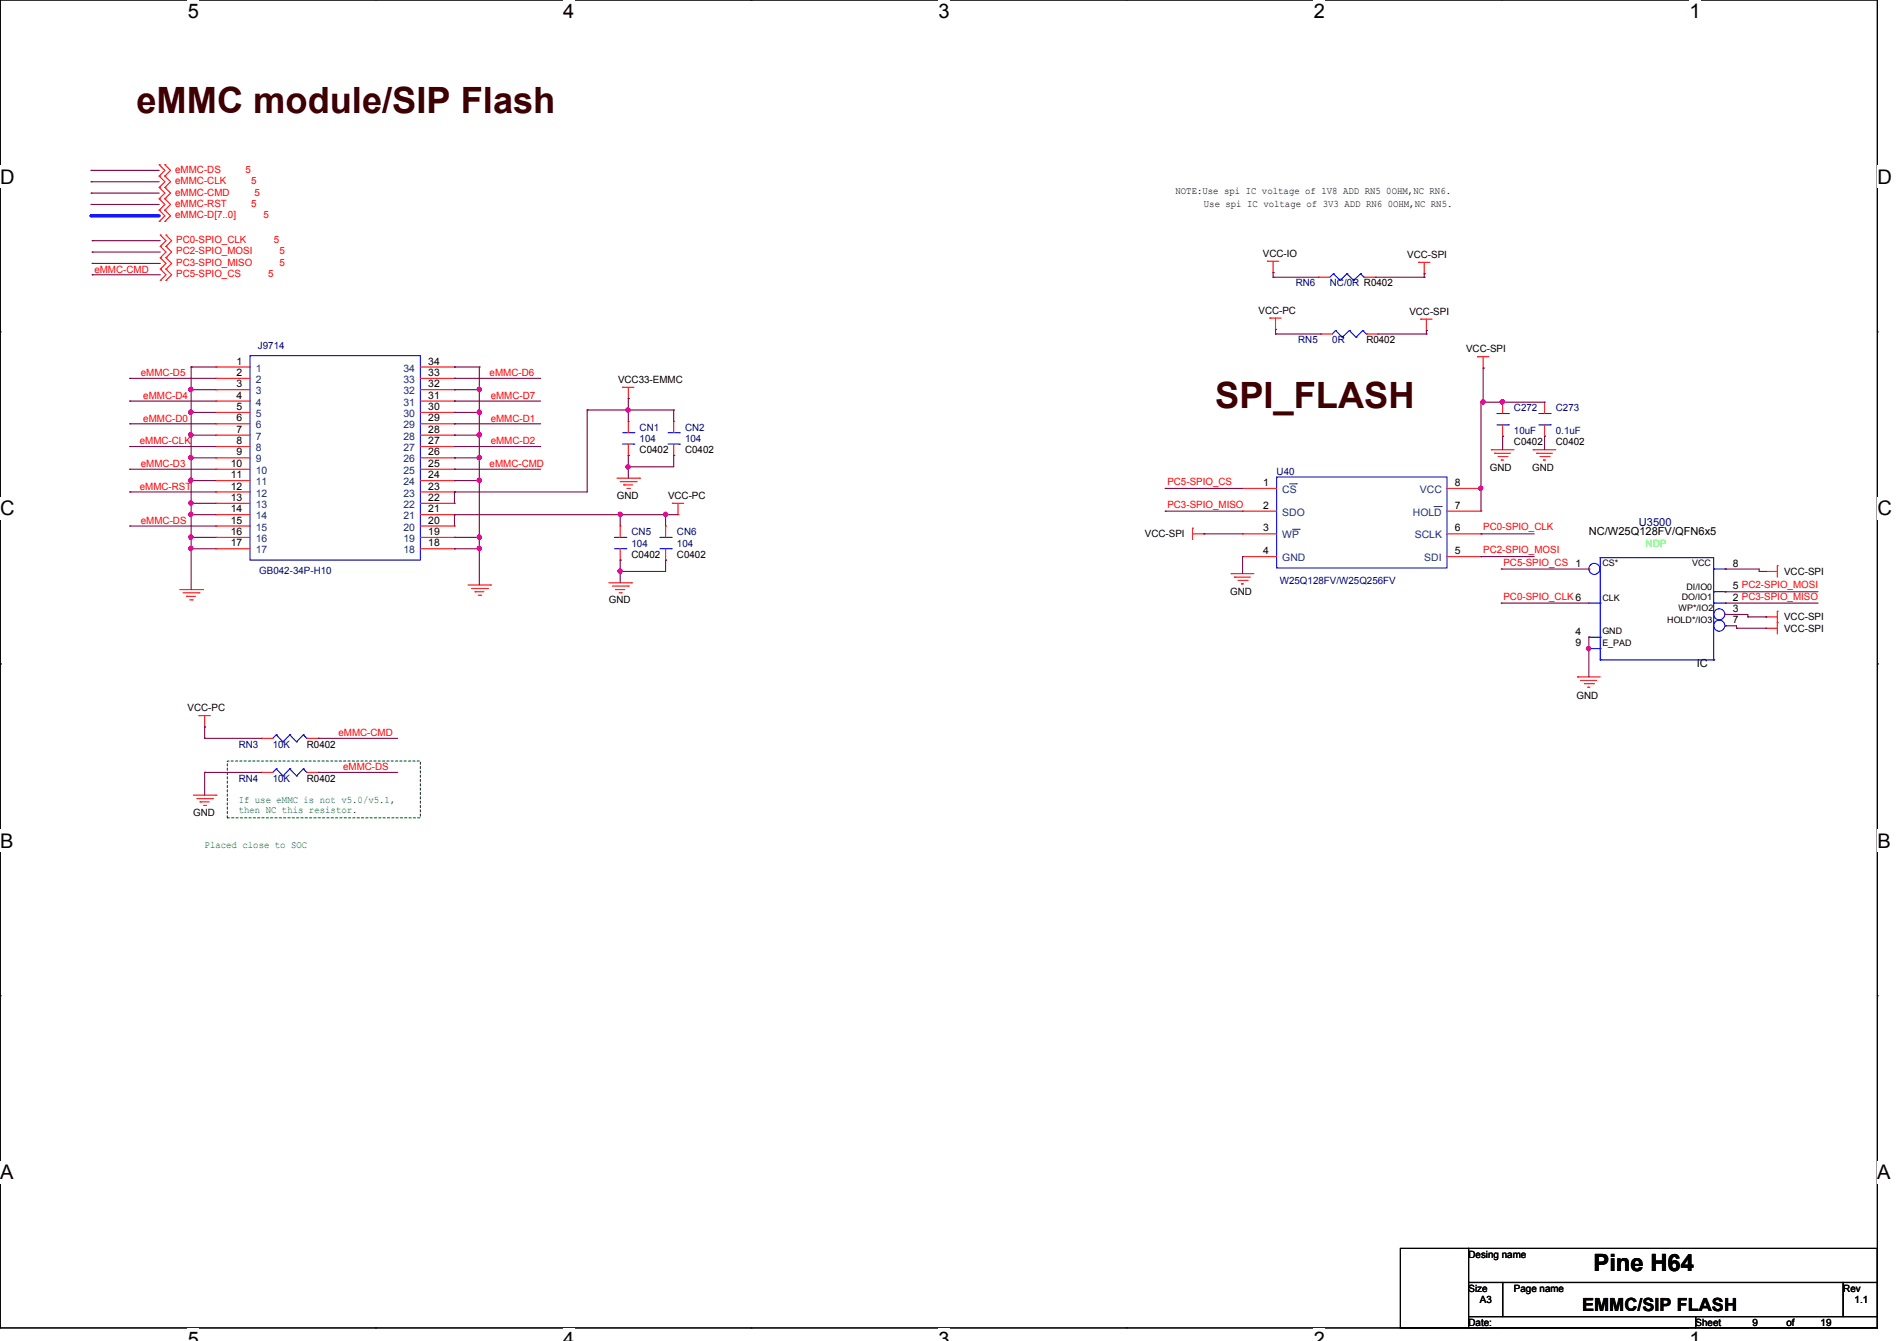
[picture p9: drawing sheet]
<svg xmlns="http://www.w3.org/2000/svg" width="297mm" height="210mm" viewBox="0 0 297 210" stroke-linecap="round" stroke-linejoin="round" font-family="sans-serif">
<path d="M0 0h294v207.9h-294z" fill="none" stroke="#000" stroke-width=".17"/>
<g fill="#fff">
<path d="M29.4 0h1.8v3.5h-1.8z"/>
<path d="M29.4 207.9h1.8v2.1h-1.8z"/>
</g>
<path d="M58.8 0h.1M58.8 207.9h.1" fill="none" stroke="#000" stroke-width=".17"/>
<g fill="#fff">
<path d="M88.2 0h1.7v3.5h-1.7z"/>
<path d="M88.2 207.9h1.7v2.1h-1.7z"/>
</g>
<path d="M117.6 0h.1M117.6 207.9h.1" fill="none" stroke="#000" stroke-width=".17"/>
<g fill="#fff">
<path d="M147 0h1.7v3.5h-1.7z"/>
<path d="M147 207.9h1.7v2.1h-1.7z"/>
</g>
<path d="M176.4 0h.1M176.4 207.9h.1" fill="none" stroke="#000" stroke-width=".17"/>
<g fill="#fff">
<path d="M205.7 0h1.8v3.5h-1.8z"/>
<path d="M205.7 207.9h1.8v2.1h-1.8z"/>
</g>
<path d="M235.2 0h.1M235.2 207.9h.1" fill="none" stroke="#000" stroke-width=".17"/>
<g fill="#fff">
<path d="M264.5 0h1.8v3.5h-1.8z"/>
<path d="M264.5 207.9h1.8v2.1h-1.8z"/>
<path d="M0 26h2.3v3.4h-2.3z"/>
<path d="M294 26h2.2v3.4h-2.2z"/>
<path d="M0 77.9h2.3v3.5h-2.3z"/>
<path d="M294 77.9h2.2v3.5h-2.2z"/>
</g>
<path d="M0 51.9h.1M294 51.9h.1" fill="none" stroke="#000" stroke-width=".17"/>
<g fill="#fff">
<path d="M0 129.9h2.1v3.4h-2.1z"/>
<path d="M294 129.9h2v3.4h-2z"/>
</g>
<path d="M0 103.9h.1M294 103.9h.1" fill="none" stroke="#000" stroke-width=".17"/>
<path d="M0 103.9h.1M294 103.9h.1" fill="none" stroke="#000" stroke-width=".16"/>
<g fill="#fff">
<path d="M0 181.8h2.1v3.5h-2.1z"/>
<path d="M294 181.8h2v3.5h-2z"/>
</g>
<path d="M0 155.9h.1M294 155.9h.1M219.3 195.4h10.7v12.5h-10.7zM230 195.4h64v5.3h-64zM230 200.7h5.3v5.4h-5.3zM230 206.1h35.5v1.8h-35.5zM235.3 200.7h53.3v5.4h-53.3zM265.5 206.1h28.5v1.8h-28.5zM288.6 200.7h5.4v5.4h-5.4z" fill="none" stroke="#000" stroke-width=".17"/>
<path d="M35.6 119.1h30.2v8.9h-30.2z" fill="none" stroke="#007f00" stroke-width=".17" stroke-dasharray=".3 .3"/>
<g fill="none" stroke="#f00" stroke-width=".17">
<path d="M24.9 25.8h.1M24.9 27.6h.1M24.9 29.3h.1M24.9 31.1h.1M24.9 32.9h.1M24.9 34.7h.1M24.9 25.8l.9 .9-.9 .9M24.9 27.6l.9 .8-.9 .9M24.9 29.3l.9 .9-.9 .9M24.9 31.1l.9 .9-.9 .9M24.9 32.9l.9 .9-.9 .9M25.1 36.8h.1"/>
<path d="M25.1 38.6h.1M25.1 36.8l.9 .9-.9 .9M25.1 38.6l.9 .9-.9 .8M25.8 25.8h.1M25.8 27.6h.1M25.8 29.3h.1M25.8 31.1h.1M25.8 32.9h.1M25.8 34.7h.1M25.8 25.8l.9 .9-.9 .9M25.8 27.6l.9 .8-.9 .9M25.8 29.3l.9 .9-.9 .9"/>
<path d="M25.8 31.1l.9 .9-.9 .9M25.8 32.9l.9 .9-.9 .9M26 36.8h.1M26 38.6h.1M26 36.8l.9 .9-.9 .9M26 38.6l.9 .9-.9 .8M25.1 40.3h.1M25.1 42.1h.1M25.1 43.9h.1M25.1 40.3l.9 .9-.9 .9M25.1 42.1l.9 .9-.9 .9M26 40.3h.1"/>
<path d="M26 42.1h.1M26 43.9h.1M26 40.3l.9 .9-.9 .9M26 42.1l.9 .9-.9 .9M33.8 57.4h.1M33.8 59.2h.1M33.8 57.4h5.4M33.8 59.2h5.4M65.8 57.4h5.4M65.8 59.2h5.4M71.2 59.2h.1M71.2 57.4h.1"/>
<path d="M198.5 40.9h.1M198.5 40.9h1.7M198.8 49.8h.1M198.8 49.8h1.8M199.3 42.7h.1M199.3 40.9v1.8M199.7 51.6h.1M199.7 49.8v1.8M206.5 43.4h.1M206.5 43.4h1.7M206.8 52.3h.1M206.8 52.3h1.8"/>
<path d="M213.6 43.4h1.7M213.9 52.3h1.8M215.3 43.4h.1M215.7 52.3h.1M222.1 41.1h.1M222.1 41.1h1.8M222.5 50h.1M222.5 50h1.7M223 42.8h.1M223 41.1v1.7M223.3 51.7h.1M223.3 50v1.7"/>
<path d="M231.3 55.8h.1M231.3 55.8h1.8M232.2 57.6h.1M232.2 55.8v1.8M33.8 61h.1M33.8 62.8h.1M33.8 64.6h.1M33.8 66.3h.1M33.8 68.1h.1M33.8 69.9h.1M33.8 71.7h.1M33.8 73.4h.1"/>
<path d="M33.8 75.2h.1M33.8 77h.1M33.8 78.8h.1M33.8 78.8h5.4M33.8 61h5.4M33.8 62.8h5.4M33.8 64.6h5.4M33.8 66.3h5.4M33.8 68.1h5.4M33.8 69.9h5.4M33.8 71.7h5.4M33.8 73.4h5.4"/>
<path d="M33.8 75.2h5.4M33.8 77h5.4M65.8 78.8h5.4M65.8 61h5.4M65.8 62.8h5.4M65.8 64.6h5.4M65.8 66.3h5.4M65.8 68.1h5.4M65.8 69.9h5.4M65.8 71.7h5.4M65.8 73.4h5.4M65.8 75.2h5.4"/>
<path d="M65.8 77h5.4M71.2 78.8h.1M71.2 77h.1M71.2 75.2h.1M71.2 73.4h.1M71.2 71.7h.1M71.2 69.9h.1M71.2 68.1h.1M71.2 66.3h.1M71.2 64.6h.1M71.2 62.8h.1M71.2 61h.1"/>
<path d="M96.6 74.8h3.6M97.1 75.4h2.5M97.5 60.6h.1M97.5 60.6h1.8M97.7 75.9h.1M97.7 75.9h1.4M98.2 76.5h.3M98.4 62.4h.1M98.4 71.3h.1M98.4 66h.1M98.4 60.6v1.8M98.4 66v1.7"/>
<path d="M98.4 69.5v1.8M98.5 76.5h.1M99.6 75.4h.1M100.2 74.8h.1M105.3 78.8h.1M105.3 78.8h1.8M105.5 71.3h.1M105.5 66h.1M105.5 66v1.7M105.5 69.5v1.8M106.2 78.8v1.8M194.6 76.5h.1"/>
<path d="M194.6 76.5h5.3M226.6 76.5h5.3M231.9 76.5h.1M233.5 70.4h.1M233.5 70.4h3.6M234 71h.1M234 71h2.5M234.6 71.5h1.4M235.1 72h.1M235.1 72h.4M235.3 68.3h.1M235.3 62.9h.1"/>
<path d="M235.3 62.9v1.8M235.3 66.5v1.8M236 71.5h.1M240.1 70.4h.1M240.1 70.4h3.5M240.6 71h.1M240.6 71h2.5M241.1 71.5h1.5M241.7 72h.1M241.7 72h.3M241.8 68.3h.1M241.8 62.9h.1"/>
<path d="M241.8 62.9v1.8M241.8 66.5v1.8M242.6 71.5h.1M28.1 92.3h3.6M28.7 92.8h2.5M29.2 93.3h.1M29.2 93.3h1.4M29.7 93.9h.4M30.1 93.9h.1M31.2 92.8h.1M31.7 92.3h.1M33.8 80.6h.1"/>
<path d="M33.8 82.3h.1M33.8 84.1h.1M33.8 85.9h.1M33.8 80.6h5.4M33.8 82.3h5.4M33.8 84.1h5.4M33.8 85.9h5.4M65.8 80.6h5.4M65.8 82.3h5.4M65.8 84.1h5.4M65.8 85.9h5.4M71.2 85.9h.1"/>
<path d="M71.2 84.1h.1M71.2 82.3h.1M71.2 80.6h.1M73.3 91.6h3.5M73.8 92.1h2.5M74.4 92.6h.1M74.4 92.6h1.4M74.9 93.2h.4M75.3 93.2h.1M76.3 92.1h.1M76.8 91.6h.1M95.3 91.2h3.6"/>
<path d="M95.9 91.7h2.5M96.4 92.3h.1M96.4 92.3h1.4M96.9 92.8h.4M97.1 87.7h.1M97.1 82.3h.1M97.1 82.3v1.8M97.1 85.9v1.8M97.3 92.8h.1M98.4 91.7h.1M98.9 91.2h.1M104.2 87.7h.1"/>
<path d="M104.2 82.3h.1M104.2 82.3v1.8M104.2 85.9v1.8M106.2 80.6h.1M186.7 82.7h.1M186.7 83.6h1.8M186.7 82.7v1.8M188.5 83.6h.1M192.8 89.8h.1M192.8 89.8h3.5M193.3 90.3h.1M193.3 90.3h2.5"/>
<path d="M193.8 90.8h1.5M194.4 91.4h.1M194.4 91.4h.3M194.6 80h.1M194.6 83.6h.1M194.6 87.1h.1M194.6 83.6h5.3M194.6 80h5.3M194.6 87.1h5.3M195.3 90.8h.1M226.6 83.6h5.3M226.6 80h5.3"/>
<path d="M226.6 87.1h5.3M231.9 87.1h.1M231.9 83.6h.1M231.9 80h.1M248.8 89.1h.1M248.8 99.7h.1M248.8 94.4h.1M270.1 94.4h.1M270.1 96.2h.1M270.1 92.6h.1M270.1 98h.1M270.1 89.1h.1"/>
<path d="M276.5 96.6h.1M276.5 98.3h.1M276.5 89.5h.1M276.5 96.6h1.8M276.5 98.3h1.8M276.5 89.5h1.8M278.3 95.7h.1M278.3 97.5h.1M278.3 88.6h.1M278.3 88.6v1.7M278.3 95.7v3.5M31.2 112h.1"/>
<path d="M31.2 112h1.7M32 113.8h.1M32 112v1.8M40.9 115.6h.1M40.9 115.6h1.8M48 115.6h1.8M49.8 115.6h.1M247 106h.1M247 106h3.6M247.5 106.5h.1M247.5 106.5h2.5M248.1 107h1.4"/>
<path d="M248.6 107.6h.1M248.6 107.6h.4M248.8 101.5h.1M249.5 107h.1M30.3 124.5h3.5M30.8 125h2.5M31.3 125.5h.1M31.3 125.5h1.5M31.9 126.1h.3M32.2 126.1h.1M33.3 125h.1M33.8 124.5h.1"/>
<path d="M40.9 120.9h.1M40.9 120.9h1.8M48 120.9h1.8M49.8 120.9h.1"/>
</g>
<g fill="none" stroke="#00f" stroke-width=".17">
<path d="M39.2 55.7h26.6v32h-26.6zM208.8 42.8h.1M208.8 42.8l-.6 .6M208.8 42.8l1 1.1M209.1 51.7h.1M209.1 51.7l-.5 .6M209.1 51.7l1.1 1.1M209.8 43.9h.1M210.2 52.8h.1M210.9 42.8h.1M210.9 42.8l-1.1 1.1M210.9 42.8l1.1 1.1"/>
<path d="M211.3 51.7h.1M211.3 51.7l-1.1 1.1M211.3 51.7l1 1.1M212 43.9h.1M212.3 52.8h.1M213.1 42.8h.1M213.1 42.8l-1.1 1.1M213.1 42.8l.5 .6M213.4 51.7h.1M213.4 51.7l-1.1 1.1M213.4 51.7l.5 .6M213.6 43.4h.1"/>
<path d="M213.9 52.3h.1M97.5 69.5h1.8M97.5 67.7h1.8M99.3 69.5h.1M99.3 67.7h.1M104.6 69.5h1.8M104.6 67.7h1.8M106.4 69.5h.1M106.4 67.7h.1M199.9 74.7h26.7v14.2h-26.7zM234.4 66.5h1.8M234.4 64.7h1.8"/>
<path d="M236.2 66.5h.1M236.2 64.7h.1M241 66.5h1.7M241 64.7h1.7M242.7 66.5h.1M242.7 64.7h.1M96.2 85.9h1.8M96.2 84.1h1.8M98 85.9h.1M98 84.1h.1M103.3 85.9h1.8M103.3 84.1h1.8"/>
<path d="M105.1 85.9h.1M105.1 84.1h.1M248.8 99.7h1.8M248.8 94.4h1.8M250.6 99.7h.1M250.6 94.4h.1M250.6 87.3h.1M250.6 87.3v16M250.6 87.3h17.7v16M268.3 89.1h.1M268.3 92.6h.1M268.3 94.4h.1"/>
<path d="M268.3 94.4h1.8M268.3 89.1h1.8M268.3 92.6h1.8M43.3 115h.1M43.3 115l-.6 .6M43.3 115l1 1.1M44.3 116.1h.1M45.4 115h.1M45.4 115l-1.1 1.1M45.4 115l1 1.1M46.4 116.1h.1M47.5 115h.1"/>
<path d="M47.5 115l-1.1 1.1M47.5 115l.5 .6M48 115.6h.1M248.8 101.5h1.8M250.6 101.5h.1M250.6 103.3h.1M250.6 103.3h17.7M268.3 103.3h.1M43.3 120.4h.1M43.3 120.4l-.6 .5M43.3 120.4l1 1.1M44.3 121.5h.1"/>
<path d="M45.4 120.4h.1M45.4 120.4l-1.1 1.1M45.4 120.4l1 1.1M46.4 121.5h.1M47.5 120.4h.1M47.5 120.4l-1.1 1.1M47.5 120.4l.5 .5M48 120.9h.1"/>
<circle cx="249.7" cy="89" r=".87"/>
<circle cx="269.2" cy="97.9" r=".87"/>
<circle cx="269.2" cy="96.2" r=".87"/>
</g>
<path d="M201.9 75.7h1.1M203 75.7h.1M224.5 79.3h1.2M225.7 79.3h.1M202.4 82.8h1.1M203.5 82.8h.1" fill="none" stroke="#003f7f" stroke-width=".16"/>
<path d="M32 113.8h.1M32 115.6h.1M32 113.8v1.8M32 115.6h8.9M49.8 115.6h.1M49.8 115.6h12.5M32 120.9h.1M32 120.9h8.9M32 120.9v3.6M49.8 120.9h.1M49.8 120.9h12.5" fill="none" stroke="#7f003f" stroke-width=".17"/>
<path d="M14.3 33.8h10.6" fill="none" stroke="#00f" stroke-width=".51"/>
<circle cx="14.3" cy="33.8" r=".25" fill="#00f"/>
<g fill="none" stroke="#7f003f" stroke-width=".17">
<path d="M14.3 32h.1M14.3 30.2h.1M14.3 28.4h.1M14.3 26.7h.1M14.3 32h10.6M14.3 30.2h10.6M14.3 28.4h10.6M14.3 26.7h10.6M29.9 57.4h.1M29.9 57.4h3.9M29.9 57.4v3.6M71.2 57.4h.1"/>
<path d="M71.2 57.4h3.9M75.1 57.4h.1M75.1 57.4v3.6M29.9 84.1h.1M29.9 84.1v1.8M29.9 84.1h3.9M71.2 84.1h.1M71.2 84.1h3.9"/>
</g>
<circle cx="75" cy="84.1" r=".34" fill="#f0f"/>
<circle cx="75" cy="84.1" r=".34" fill="none" stroke="#f0f" stroke-width=".17"/>
<path d="M29.9 85.9h.1M29.9 85.9h3.9M29.9 85.9v6.4M75.1 84.1h.1M75.1 84.1v1.8" fill="none" stroke="#7f003f" stroke-width=".17"/>
<circle cx="29.9" cy="85.8" r=".34" fill="#f0f"/>
<circle cx="29.9" cy="85.8" r=".34" fill="none" stroke="#f0f" stroke-width=".17"/>
<path d="M29.9 80.6h.1M29.9 80.6h3.9M29.9 80.6v3.5" fill="none" stroke="#7f003f" stroke-width=".17"/>
<circle cx="29.9" cy="84.1" r=".34" fill="#f0f"/>
<circle cx="29.9" cy="84.1" r=".34" fill="none" stroke="#f0f" stroke-width=".17"/>
<circle cx="29.9" cy="80.5" r=".34" fill="#f0f"/>
<circle cx="29.9" cy="80.5" r=".34" fill="none" stroke="#f0f" stroke-width=".17"/>
<path d="M29.9 78.8h.1M29.9 78.8h3.9M29.9 78.8v1.8M71.2 85.9h.1M71.2 85.9h3.9" fill="none" stroke="#7f003f" stroke-width=".17"/>
<circle cx="75" cy="85.8" r=".34" fill="#f0f"/>
<circle cx="75" cy="85.8" r=".34" fill="none" stroke="#f0f" stroke-width=".17"/>
<path d="M29.9 61h.1M29.9 61h3.9M29.9 61v3.6M75.1 85.9h.1M75.1 85.9v5.7" fill="none" stroke="#7f003f" stroke-width=".17"/>
<circle cx="29.9" cy="61" r=".34" fill="#f0f"/>
<circle cx="29.9" cy="61" r=".34" fill="none" stroke="#f0f" stroke-width=".17"/>
<path d="M29.9 64.6h.1M29.9 64.6h3.9M29.9 64.6v3.5" fill="none" stroke="#7f003f" stroke-width=".17"/>
<circle cx="29.9" cy="68.1" r=".34" fill="#f0f"/>
<circle cx="29.9" cy="68.1" r=".34" fill="none" stroke="#f0f" stroke-width=".17"/>
<circle cx="29.9" cy="64.5" r=".34" fill="#f0f"/>
<circle cx="29.9" cy="64.5" r=".34" fill="none" stroke="#f0f" stroke-width=".17"/>
<path d="M29.9 68.1h.1M29.9 71.7h.1M29.9 68.1h3.9M29.9 68.1v7.1M29.9 71.7h3.9" fill="none" stroke="#7f003f" stroke-width=".17"/>
<circle cx="29.9" cy="71.6" r=".34" fill="#f0f"/>
<circle cx="29.9" cy="71.6" r=".34" fill="none" stroke="#f0f" stroke-width=".17"/>
<path d="M29.9 75.2h.1M29.9 75.2h3.9M29.9 75.2v3.6" fill="none" stroke="#7f003f" stroke-width=".17"/>
<circle cx="29.9" cy="78.7" r=".34" fill="#f0f"/>
<circle cx="29.9" cy="78.7" r=".34" fill="none" stroke="#f0f" stroke-width=".17"/>
<circle cx="29.9" cy="75.2" r=".34" fill="#f0f"/>
<circle cx="29.9" cy="75.2" r=".34" fill="none" stroke="#f0f" stroke-width=".17"/>
<path d="M71.2 75.2h.1M71.2 75.2h3.9" fill="none" stroke="#7f003f" stroke-width=".17"/>
<circle cx="75" cy="75.2" r=".34" fill="#f0f"/>
<circle cx="75" cy="75.2" r=".34" fill="none" stroke="#f0f" stroke-width=".17"/>
<path d="M71.2 71.7h.1M71.2 71.7h3.9M75.1 75.2h.1M75.1 75.2v8.9" fill="none" stroke="#7f003f" stroke-width=".17"/>
<circle cx="75" cy="71.6" r=".34" fill="#f0f"/>
<circle cx="75" cy="71.6" r=".34" fill="none" stroke="#f0f" stroke-width=".17"/>
<path d="M71.2 68.1h.1M71.2 68.1h3.9M75.1 71.7h.1M75.1 71.7v3.5" fill="none" stroke="#7f003f" stroke-width=".17"/>
<circle cx="75" cy="68.1" r=".34" fill="#f0f"/>
<circle cx="75" cy="68.1" r=".34" fill="none" stroke="#f0f" stroke-width=".17"/>
<path d="M71.2 64.6h.1M71.2 64.6h3.9M75.1 68.1h.1M75.1 68.1v3.6" fill="none" stroke="#7f003f" stroke-width=".17"/>
<circle cx="75" cy="64.5" r=".34" fill="#f0f"/>
<circle cx="75" cy="64.5" r=".34" fill="none" stroke="#f0f" stroke-width=".17"/>
<path d="M71.2 61h.1M71.2 61h3.9M75.1 64.6h.1M75.1 64.6v3.5" fill="none" stroke="#7f003f" stroke-width=".17"/>
<circle cx="75" cy="61" r=".34" fill="#f0f"/>
<circle cx="75" cy="61" r=".34" fill="none" stroke="#f0f" stroke-width=".17"/>
<path d="M71.2 77h.1M71.2 77h20.7M71.2 77v1.8M75.1 61h.1M75.1 61v3.6M71.2 80.6h.1M71.2 80.6v1.7M71.2 80.6h25.9" fill="none" stroke="#7f003f" stroke-width=".17"/>
<circle cx="97.1" cy="80.5" r=".34" fill="#f0f"/>
<circle cx="97.1" cy="80.5" r=".34" fill="none" stroke="#f0f" stroke-width=".17"/>
<g fill="none" stroke="#7f003f" stroke-width=".17">
<path d="M20.3 59.2h.1M20.3 59.2h13.5M71.2 59.2h.1M71.2 59.2h13.5M20.3 62.8h.1M20.3 66.3h.1M20.3 69.9h.1M20.3 73.4h.1M20.3 77h.1M20.3 62.8h13.5M20.3 66.3h13.5M20.3 69.9h13.5"/>
<path d="M20.3 73.4h13.5M20.3 77h13.5M71.2 62.8h.1M71.2 66.3h.1M71.2 69.9h.1M71.2 73.4h.1M71.2 62.8h13.5M71.2 66.3h13.5M71.2 69.9h13.5M71.2 73.4h13.5M20.3 82.3h.1M20.3 82.3h13.5"/>
<path d="M97.1 80.6h.1M97.1 87.7h.1M97.1 89.5h.1M97.1 80.6v1.7M97.1 87.7v3.5M97.1 89.5h7.1"/>
</g>
<circle cx="97.1" cy="89.4" r=".34" fill="#f0f"/>
<circle cx="97.1" cy="89.4" r=".34" fill="none" stroke="#f0f" stroke-width=".17"/>
<path d="M104.2 80.6h.1M104.2 80.6v1.7" fill="none" stroke="#7f003f" stroke-width=".17"/>
<circle cx="104.2" cy="80.5" r=".34" fill="#f0f"/>
<circle cx="104.2" cy="80.5" r=".34" fill="none" stroke="#f0f" stroke-width=".17"/>
<path d="M98.4 64.2h.1M98.4 64.2v1.8M97.1 80.6h.1M97.1 80.6h9.1M104.2 87.7h.1M104.2 80.6h.1M104.2 87.7v1.8" fill="none" stroke="#7f003f" stroke-width=".17"/>
<circle cx="98.3" cy="64.2" r=".34" fill="#f0f"/>
<circle cx="98.3" cy="64.2" r=".34" fill="none" stroke="#f0f" stroke-width=".17"/>
<path d="M98.4 64.2h.1M98.4 71.3h.1M98.4 64.2h7.1M98.4 71.3v1.8M105.5 64.2h.1M105.5 64.2v1.8" fill="none" stroke="#7f003f" stroke-width=".17"/>
<circle cx="98.3" cy="73.1" r=".34" fill="#f0f"/>
<circle cx="98.3" cy="73.1" r=".34" fill="none" stroke="#f0f" stroke-width=".17"/>
<path d="M91.9 64.2h.1M91.9 64.2v12.8M98.4 73.1h.1M98.4 62.4h.1M98.4 62.4v1.8h-6.5M98.4 73.1v1.7M105.5 71.3h.1M105.5 71.3v1.8h-7.1M231.9 62.9h.1M231.9 62.9h3.4M232.2 62.9h.1" fill="none" stroke="#7f003f" stroke-width=".17"/>
<circle cx="232.2" cy="62.9" r=".34" fill="#f0f"/>
<circle cx="232.2" cy="62.9" r=".34" fill="none" stroke="#f0f" stroke-width=".17"/>
<g fill="none" stroke="#7f003f" stroke-width=".17">
<path d="M232.2 57.6h.1M232.2 57.6v5.3M231.9 62.9h.1M231.9 62.9v13.6M235.3 68.3h.1M235.3 62.9h.1M235.3 68.3v2.1M235.3 62.9h6.5M241.8 68.3h.1M241.8 68.3v2.1M194.6 87.1h.1M194.6 87.1v2.7"/>
<path d="M248.8 99.7h.1M248.8 99.7v1.8M271.9 98.3h.1M271.9 98v.3M271.9 98.3h4.6M273.7 96.6h.1M273.7 96.2v.4M273.7 96.6h2.8M275.5 89.5h.1M275.5 89.1v.4M275.5 89.5h1M276.5 96.6h.1"/>
<path d="M276.5 98.3h.1M276.5 89.5h.1"/>
</g>
<circle cx="235.2" cy="62.9" r=".34" fill="#f0f"/>
<circle cx="235.2" cy="62.9" r=".34" fill="none" stroke="#f0f" stroke-width=".17"/>
<path d="M231.9 76.5h.1M231.9 76.5v3.5" fill="none" stroke="#7f003f" stroke-width=".17"/>
<circle cx="231.9" cy="76.4" r=".33" fill="#f0f"/>
<circle cx="231.9" cy="76.4" r=".33" fill="none" stroke="#f0f" stroke-width=".17"/>
<g fill="none" stroke="#7f003f" stroke-width=".17">
<path d="M182.5 76.5h.1M182.5 76.5h12.1M182.5 80h.1M182.5 80h12.1M188.5 83.6h.1M188.5 83.6h6.1M231.9 83.6h.1M231.9 87.1h.1M231.9 83.6h8.3M231.9 87.1h8.3M235.1 89.1h.1M235.1 89.1h13.7"/>
<path d="M270.1 92.6h.1M270.1 94.4h.1M270.1 96.2h.1M270.1 98h.1M270.1 89.1h.1M270.1 92.6h14.6M270.1 94.4h14.6M270.1 96.2h3.6M270.1 98h1.8M270.1 89.1h5.4M248.8 101.5h.1M248.8 101.5v4.5"/>
</g>
<circle cx="248.7" cy="101.5" r=".34" fill="#f0f"/>
<circle cx="248.7" cy="101.5" r=".34" fill="none" stroke="#f0f" stroke-width=".17"/>
<g fill="none" stroke="#7f003f" stroke-width=".17">
<path d="M14.4 37.7h.1M14.4 39.5h.1M14.4 37.7h10.7M14.4 39.5h10.7M14.4 43h.1M14.4 41.2h.1M14.4 43h10.7M14.4 41.2h10.7M199.3 42.7h.1M199.3 43.4h.1M199.3 42.7v.7M199.3 43.4h7.2"/>
<path d="M199.7 51.6h.1M199.7 52.3h.1M199.7 51.6v.7M199.7 52.3h7.1M215.3 43.4h7.7M215.7 52.3h7.6M223 42.8h.1M223 43.4h.1M223 42.8v.6M223.3 51.7h.1M223.3 52.3h.1M223.3 51.7v.6"/>
<path d="M235.1 94.4h.1M235.1 94.4h13.7"/>
</g>
<circle cx="75" cy="84.1" r=".34" fill="#f0f"/>
<circle cx="75" cy="84.1" r=".34" fill="none" stroke="#f0f" stroke-width=".17"/>
<circle cx="29.9" cy="85.8" r=".34" fill="#f0f"/>
<circle cx="29.9" cy="85.8" r=".34" fill="none" stroke="#f0f" stroke-width=".17"/>
<circle cx="29.9" cy="84.1" r=".34" fill="#f0f"/>
<circle cx="29.9" cy="84.1" r=".34" fill="none" stroke="#f0f" stroke-width=".17"/>
<circle cx="29.9" cy="80.5" r=".34" fill="#f0f"/>
<circle cx="29.9" cy="80.5" r=".34" fill="none" stroke="#f0f" stroke-width=".17"/>
<circle cx="75" cy="85.8" r=".34" fill="#f0f"/>
<circle cx="75" cy="85.8" r=".34" fill="none" stroke="#f0f" stroke-width=".17"/>
<circle cx="29.9" cy="61" r=".34" fill="#f0f"/>
<circle cx="29.9" cy="61" r=".34" fill="none" stroke="#f0f" stroke-width=".17"/>
<circle cx="29.9" cy="68.1" r=".34" fill="#f0f"/>
<circle cx="29.9" cy="68.1" r=".34" fill="none" stroke="#f0f" stroke-width=".17"/>
<circle cx="29.9" cy="64.5" r=".34" fill="#f0f"/>
<circle cx="29.9" cy="64.5" r=".34" fill="none" stroke="#f0f" stroke-width=".17"/>
<circle cx="29.9" cy="71.6" r=".34" fill="#f0f"/>
<circle cx="29.9" cy="71.6" r=".34" fill="none" stroke="#f0f" stroke-width=".17"/>
<circle cx="29.9" cy="78.7" r=".34" fill="#f0f"/>
<circle cx="29.9" cy="78.7" r=".34" fill="none" stroke="#f0f" stroke-width=".17"/>
<circle cx="29.9" cy="75.2" r=".34" fill="#f0f"/>
<circle cx="29.9" cy="75.2" r=".34" fill="none" stroke="#f0f" stroke-width=".17"/>
<circle cx="75" cy="75.2" r=".34" fill="#f0f"/>
<circle cx="75" cy="75.2" r=".34" fill="none" stroke="#f0f" stroke-width=".17"/>
<circle cx="75" cy="71.6" r=".34" fill="#f0f"/>
<circle cx="75" cy="71.6" r=".34" fill="none" stroke="#f0f" stroke-width=".17"/>
<circle cx="75" cy="68.1" r=".34" fill="#f0f"/>
<circle cx="75" cy="68.1" r=".34" fill="none" stroke="#f0f" stroke-width=".17"/>
<circle cx="75" cy="64.5" r=".34" fill="#f0f"/>
<circle cx="75" cy="64.5" r=".34" fill="none" stroke="#f0f" stroke-width=".17"/>
<circle cx="75" cy="61" r=".34" fill="#f0f"/>
<circle cx="75" cy="61" r=".34" fill="none" stroke="#f0f" stroke-width=".17"/>
<circle cx="97.1" cy="80.5" r=".34" fill="#f0f"/>
<circle cx="97.1" cy="80.5" r=".34" fill="none" stroke="#f0f" stroke-width=".17"/>
<circle cx="97.1" cy="89.4" r=".34" fill="#f0f"/>
<circle cx="97.1" cy="89.4" r=".34" fill="none" stroke="#f0f" stroke-width=".17"/>
<circle cx="104.2" cy="80.5" r=".34" fill="#f0f"/>
<circle cx="104.2" cy="80.5" r=".34" fill="none" stroke="#f0f" stroke-width=".17"/>
<circle cx="98.3" cy="64.2" r=".34" fill="#f0f"/>
<circle cx="98.3" cy="64.2" r=".34" fill="none" stroke="#f0f" stroke-width=".17"/>
<circle cx="98.3" cy="73.1" r=".34" fill="#f0f"/>
<circle cx="98.3" cy="73.1" r=".34" fill="none" stroke="#f0f" stroke-width=".17"/>
<circle cx="232.2" cy="62.9" r=".34" fill="#f0f"/>
<circle cx="232.2" cy="62.9" r=".34" fill="none" stroke="#f0f" stroke-width=".17"/>
<circle cx="235.2" cy="62.9" r=".34" fill="#f0f"/>
<circle cx="235.2" cy="62.9" r=".34" fill="none" stroke="#f0f" stroke-width=".17"/>
<circle cx="231.9" cy="76.4" r=".33" fill="#f0f"/>
<circle cx="231.9" cy="76.4" r=".33" fill="none" stroke="#f0f" stroke-width=".17"/>
<circle cx="248.7" cy="101.5" r=".34" fill="#f0f"/>
<circle cx="248.7" cy="101.5" r=".34" fill="none" stroke="#f0f" stroke-width=".17"/>
<g font-size="5.7" fill="#3f0000">
<text x="21.4" y="17.7">eMMC module/SIP Flash</text>
<text x="190.3" y="63.8">SPI_FLASH</text>
</g>
<text font-size="3.7" x="249.5" y="198.9">Pine H64</text>
<g font-size="3.1">
<text x="29.4" y="2.8">5</text>
<text x="88.2" y="2.8">4</text>
<text x="147" y="2.8">3</text>
<text x="205.7" y="2.8">2</text>
<text x="264.5" y="2.8">1</text>
<text x="0" y="28.7">D</text>
<text x="294" y="28.7">D</text>
<text x="0" y="80.7">C</text>
<text x="294" y="80.7">C</text>
<text x="0" y="132.7">B</text>
<text x="294" y="132.7">B</text>
<text x="0" y="184.6">A</text>
<text x="294" y="184.6">A</text>
<text x="29.4" y="210.7">5</text>
<text x="88.2" y="210.7">4</text>
<text x="147" y="210.7">3</text>
<text x="205.7" y="210.7">2</text>
<text x="264.5" y="210.7">1</text>
</g>
<text font-size="2.8" x="247.7" y="205.1">EMMC/SIP FLASH</text>
<g font-size="1.7">
<text x="248.8" y="83.7">NC/W25Q128FV/QFN6x5</text>
<text x="265.7" y="104.4">IC</text>
</g>
<text font-size="1.7" fill="#00007f" x="256.6" y="82.3">U3500</text>
<g font-size="1.6" fill="#f00">
<text x="27.4" y="27.1">eMMC-DS</text>
<text x="27.4" y="28.8">eMMC-CLK</text>
<text x="38.4" y="27.1">5</text>
<text x="39.3" y="28.8">5</text>
<text x="27.4" y="30.6">eMMC-CMD</text>
<text x="27.4" y="32.4">eMMC-RST</text>
<text x="27.4" y="34.2">eMMC-D[7..0]</text>
<text x="39.3" y="32.4">5</text>
<text x="39.9" y="30.6">5</text>
<text x="41.3" y="34.2">5</text>
<text x="27.6" y="38.1">PC0-SPIO_CLK</text>
<text x="27.6" y="39.8">PC2-SPIO_MOSI</text>
<text x="27.6" y="41.6">PC3-SPIO_MISO</text>
<text x="42.9" y="38.1">5</text>
<text x="43.8" y="39.8">5</text>
<text x="43.8" y="41.6">5</text>
<text x="14.8" y="42.7">eMMC-CMD</text>
<text x="27.6" y="43.4">PC5-SPIO_CS</text>
<text x="42" y="43.4">5</text>
<text x="22.1" y="58.9">eMMC-D5</text>
<text x="76.7" y="58.9">eMMC-D6</text>
<text x="22.4" y="62.4">eMMC-D4</text>
<text x="22.4" y="66">eMMC-D0</text>
<text x="76.8" y="62.4">eMMC-D7</text>
<text x="76.8" y="66">eMMC-D1</text>
<text x="21.9" y="69.6">eMMC-CLK</text>
<text x="76.8" y="69.6">eMMC-D2</text>
<text x="21.9" y="76.7">eMMC-RST</text>
<text x="22.1" y="73.1">eMMC-D3</text>
<text x="76.7" y="73.1">eMMC-CMD</text>
<text x="182.8" y="75.9">PC5-SPIO_CS</text>
<text x="22.1" y="82">eMMC-DS</text>
<text x="182.8" y="79.5">PC3-SPIO_MISO</text>
<text x="232.2" y="83">PC0-SPIO_CLK</text>
<text x="232.2" y="86.6">PC2-SPIO_MOSI</text>
<text x="235.4" y="88.5">PC5-SPIO_CS 1</text>
<text x="235.4" y="93.9">PC0-SPIO_CLK6</text>
<text x="53" y="115.2">eMMC-CMD</text>
<text x="53.7" y="120.6">eMMC-DS</text>
</g>
<g font-size="1.6">
<text x="184.1" y="30.4">NOTE:Use spi IC voltage of 1V8 ADD RN5 0OHM,NC RN6.</text>
<text x="188.5" y="32.3">Use spi IC voltage of 3V3 ADD RN6 0OHM,NC RN5.</text>
<text x="197.7" y="40.2">VCC-IO</text>
<text x="220.3" y="40.4">VCC-SPI</text>
<text x="197.1" y="49.1">VCC-PC</text>
<text x="213.9" y="53.7">R0402</text>
<text x="220.7" y="49.3">VCC-SPI</text>
<text x="37" y="57.1">1</text>
<text x="37" y="58.8">2</text>
<text x="67.1" y="58.8">33</text>
<text x="67.1" y="57.1">34</text>
<text x="96.8" y="59.9">VCC33-EMMC</text>
<text x="229.6" y="55.1">VCC-SPI</text>
<text x="37" y="60.6">3</text>
<text x="37" y="62.4">4</text>
<text x="37" y="64.2">5</text>
<text x="37" y="66">6</text>
<text x="67.1" y="66">29</text>
<text x="67.1" y="64.2">30</text>
<text x="67.1" y="62.4">31</text>
<text x="67.1" y="60.6">32</text>
<text x="37" y="67.7">7</text>
<text x="37" y="69.5">8</text>
<text x="37" y="71.3">9</text>
<text x="67.1" y="71.3">26</text>
<text x="67.1" y="69.5">27</text>
<text x="67.1" y="67.7">28</text>
<text x="100.2" y="71">C0402</text>
<text x="107.3" y="71">C0402</text>
<text x="237.1" y="69.7">C0402</text>
<text x="243.6" y="69.7">C0402</text>
<text x="36.1" y="73.1">10</text>
<text x="36.1" y="74.8">11</text>
<text x="36.1" y="76.6">12</text>
<text x="67.1" y="76.6">23</text>
<text x="67.1" y="74.8">24</text>
<text x="67.1" y="73.1">25</text>
<text x="197.8" y="76.1">1</text>
<text x="227.8" y="76.1">8</text>
<text x="233.3" y="73.8">GND</text>
<text x="239.9" y="73.8">GND</text>
<text x="36.1" y="78.4">13</text>
<text x="36.1" y="80.2">14</text>
<text x="36.1" y="82">15</text>
<text x="36.1" y="83.7">16</text>
<text x="67.1" y="83.7">19</text>
<text x="67.1" y="82">20</text>
<text x="67.1" y="80.2">21</text>
<text x="67.1" y="78.4">22</text>
<text x="96.6" y="78.1">GND</text>
<text x="104.6" y="78.1">VCC-PC</text>
<text x="197.8" y="79.6">2</text>
<text x="197.8" y="83.2">3</text>
<text x="227.8" y="83.2">6</text>
<text x="227.8" y="79.6">7</text>
<text x="36.1" y="85.5">17</text>
<text x="67.1" y="85.5">18</text>
<text x="98.9" y="87.3">C0402</text>
<text x="106" y="87.3">C0402</text>
<text x="179.3" y="84.1">VCC-SPI</text>
<text x="197.8" y="86.7">4</text>
<text x="227.8" y="86.7">5</text>
<text x="271.4" y="88.7">8</text>
<text x="95.3" y="94.4">GND</text>
<text x="192.6" y="93.2">GND</text>
<text x="271.4" y="94">2 PC3-SPIO_MISO</text>
<text x="271.4" y="95.8">3</text>
<text x="271.4" y="92.2">5 PC2-SPIO_MOSI</text>
<text x="279.4" y="90">VCC-SPI</text>
<text x="246.7" y="99.4">4</text>
<text x="246.7" y="101.1">9</text>
<text x="271.4" y="97.6">7</text>
<text x="279.4" y="97.1">VCC-SPI</text>
<text x="279.4" y="98.9">VCC-SPI</text>
<text x="29.4" y="111.3">VCC-PC</text>
<text x="246.8" y="109.3">GND</text>
<text x="48" y="117">R0402</text>
<text x="48" y="122.3">R0402</text>
<text x="30.3" y="127.7">GND</text>
<text x="230" y="196.8">Desing name</text>
<text x="230" y="202.2">Size</text>
<text x="231.7" y="204">A3</text>
<text x="237.1" y="202.2">Page name</text>
<text x="288.6" y="202.2">Rev</text>
<text x="290.4" y="204">1.1</text>
<text x="230" y="207.5">Date:</text>
<text x="265.5" y="207.5">Sheet</text>
<text x="274.4" y="207.5">9</text>
<text x="279.7" y="207.5">of</text>
<text x="285.1" y="207.5">19</text>
</g>
<g font-size="1.6" fill="#00007f">
<text x="202.9" y="44.8">RN6</text>
<text x="208.2" y="44.8">NC/0R R0402</text>
<text x="203.3" y="53.7">RN5</text>
<text x="208.6" y="53.7">0R</text>
<text x="40.4" y="54.6">J9714</text>
<text x="237.1" y="64.4">C272</text>
<text x="243.6" y="64.4">C273</text>
<text x="100.2" y="67.4">CN1</text>
<text x="100.2" y="69.2">104</text>
<text x="107.3" y="67.4">CN2</text>
<text x="107.3" y="69.2">104</text>
<text x="237.1" y="67.9">10uF</text>
<text x="243.6" y="67.9">0.1uF</text>
<text x="199.9" y="74.3">U40</text>
<text x="98.9" y="83.8">CN5</text>
<text x="106" y="83.8">CN6</text>
<text x="40.6" y="89.8">GB042-34P-H10</text>
<text x="98.9" y="85.6">104</text>
<text x="106" y="85.6">104</text>
<text x="200.4" y="91.4">W25Q128FV/W25Q256FV</text>
<text x="37.4" y="117">RN3</text>
<text x="42.7" y="117">10K</text>
<text x="37.4" y="122.3">RN4</text>
<text x="42.7" y="122.3">10K</text>
</g>
<g font-size="1.6" fill="#003f7f">
<text x="40" y="58.2">1</text>
<text x="40" y="59.9">2</text>
<text x="63.2" y="59.9">33</text>
<text x="63.2" y="58.2">34</text>
<text x="40" y="61.7">3</text>
<text x="40" y="63.5">4</text>
<text x="40" y="65.3">5</text>
<text x="63.2" y="65.3">30</text>
<text x="63.2" y="63.5">31</text>
<text x="63.2" y="61.7">32</text>
<text x="40" y="67.1">6</text>
<text x="40" y="68.8">7</text>
<text x="40" y="70.6">8</text>
<text x="63.2" y="70.6">27</text>
<text x="63.2" y="68.8">28</text>
<text x="63.2" y="67.1">29</text>
<text x="40" y="72.4">9</text>
<text x="40" y="74.2">10</text>
<text x="40" y="75.9">11</text>
<text x="40" y="77.7">12</text>
<text x="63.2" y="77.7">23</text>
<text x="63.2" y="75.9">24</text>
<text x="63.2" y="74.2">25</text>
<text x="63.2" y="72.4">26</text>
<text x="200.8" y="77.2">CS</text>
<text x="222.3" y="77.2">VCC</text>
<text x="40" y="79.5">13</text>
<text x="40" y="81.3">14</text>
<text x="40" y="83.1">15</text>
<text x="63.2" y="83.1">20</text>
<text x="63.2" y="81.3">21</text>
<text x="63.2" y="79.5">22</text>
<text x="200.8" y="80.7">SDO</text>
<text x="221.2" y="80.7">HOLD</text>
<text x="40" y="84.8">16</text>
<text x="40" y="86.6">17</text>
<text x="63.2" y="86.6">18</text>
<text x="63.2" y="84.8">19</text>
<text x="200.8" y="84.3">WP</text>
<text x="200.8" y="87.8">GND</text>
<text x="221.5" y="84.3">SCLK</text>
<text x="223" y="87.8">SDI</text>
</g>
<text font-size="1.6" fill="#01ff00" x="257.7" y="85.6">NDP</text>
<g font-size="1.6" fill="#007f00">
<text x="37.4" y="125.7">If use eMMC is not v5.0/v5.1,</text>
<text x="37.4" y="127.3">then NC this resistor.</text>
<text x="32" y="132.8">Placed close to SOC</text>
</g>
<g font-size="1.4">
<text x="250.9" y="88.6">CS*</text>
<text x="265" y="88.6">VCC</text>
<text x="250.9" y="94.1">CLK</text>
<text x="262.8" y="95.7">WP*/IO2</text>
<text x="263.4" y="93.9">DO/IO1</text>
<text x="264.1" y="92.3">DI/IO0</text>
<text x="250.9" y="99.3">GND</text>
<text x="250.9" y="101">E_PAD</text>
<text x="261.1" y="97.5">HOLD*/IO3</text>
</g>
</svg>
